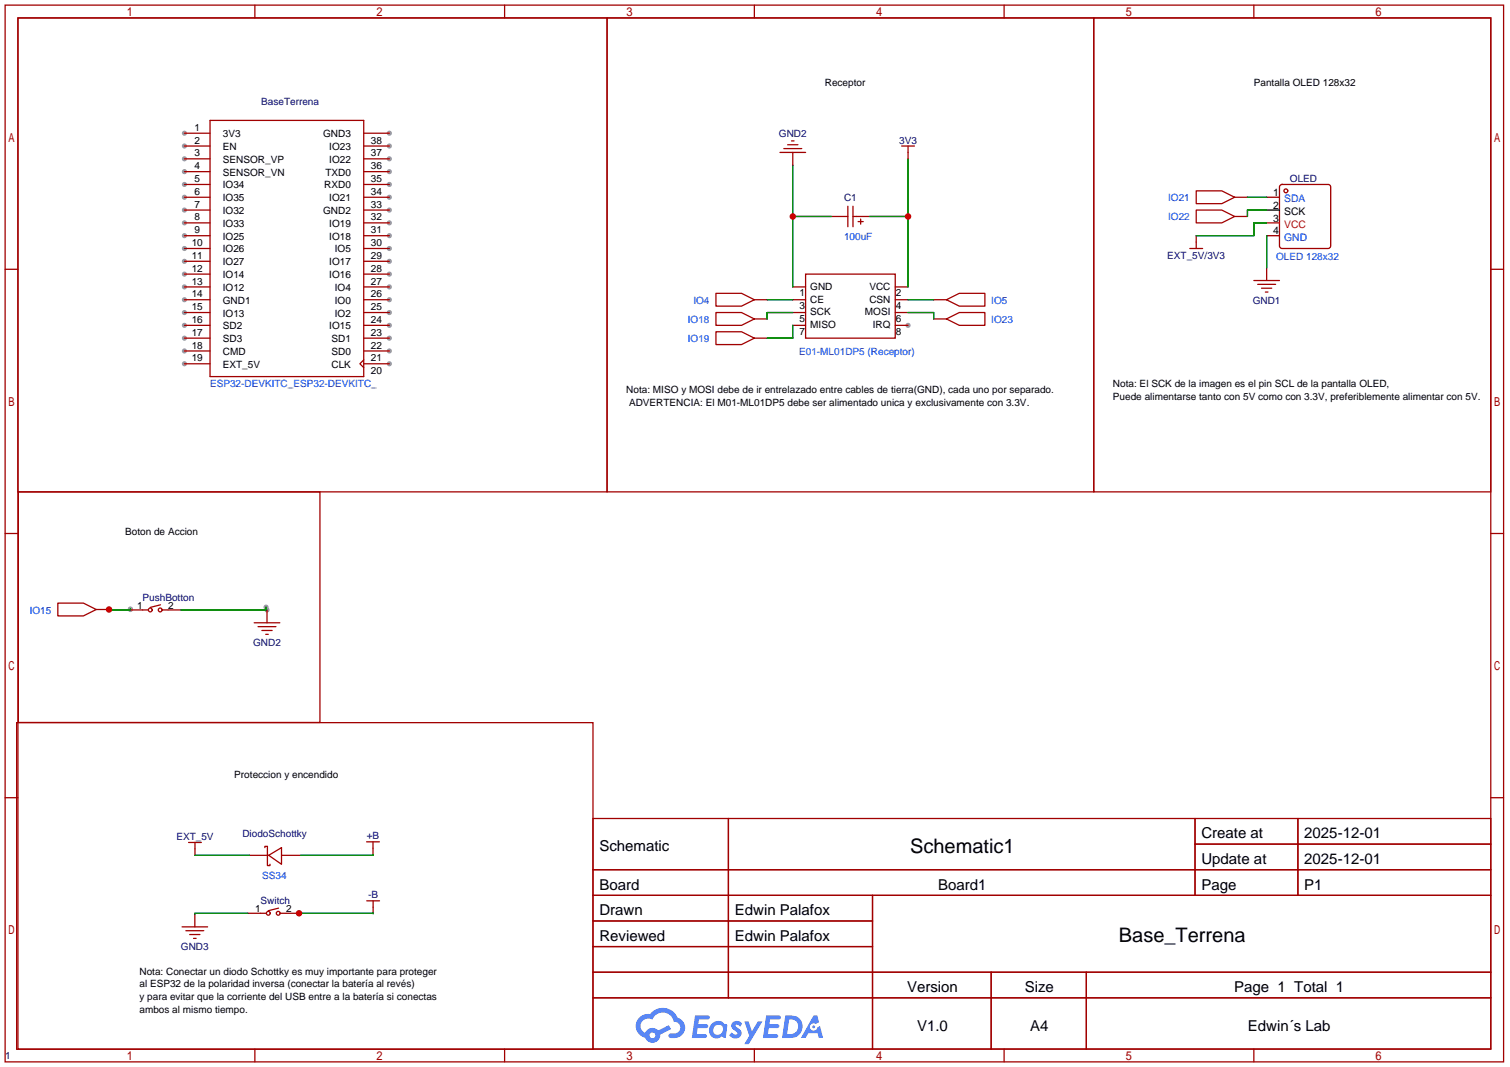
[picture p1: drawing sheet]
<svg xmlns="http://www.w3.org/2000/svg" width="299mm" height="212mm" viewBox="0 0 299 212" stroke-linecap="round" stroke-linejoin="round" font-family="sans-serif">
<g fill="#999">
<circle cx="36.6" cy="26.4" r=".51"/>
<circle cx="36.6" cy="29" r=".51"/>
<circle cx="36.6" cy="31.5" r=".51"/>
<circle cx="36.6" cy="34" r=".51"/>
<circle cx="36.6" cy="36.6" r=".51"/>
<circle cx="36.6" cy="39.1" r=".51"/>
<circle cx="36.6" cy="41.7" r=".51"/>
<circle cx="36.6" cy="44.2" r=".51"/>
<circle cx="36.6" cy="46.7" r=".51"/>
<circle cx="36.6" cy="49.3" r=".51"/>
<circle cx="36.6" cy="51.8" r=".51"/>
<circle cx="36.6" cy="54.4" r=".51"/>
<circle cx="36.6" cy="56.9" r=".51"/>
<circle cx="36.6" cy="59.4" r=".51"/>
<circle cx="36.6" cy="62" r=".51"/>
<circle cx="36.6" cy="64.5" r=".51"/>
<circle cx="36.6" cy="67.1" r=".51"/>
<circle cx="36.6" cy="69.6" r=".51"/>
<circle cx="36.6" cy="72.1" r=".51"/>
<circle cx="77.2" cy="72.1" r=".51"/>
<circle cx="77.2" cy="69.6" r=".51"/>
<circle cx="77.2" cy="67.1" r=".51"/>
<circle cx="77.2" cy="64.5" r=".51"/>
<circle cx="77.2" cy="62" r=".51"/>
<circle cx="77.2" cy="59.4" r=".51"/>
<circle cx="77.2" cy="56.9" r=".51"/>
<circle cx="77.2" cy="54.4" r=".51"/>
<circle cx="77.2" cy="51.8" r=".51"/>
<circle cx="77.2" cy="49.3" r=".51"/>
<circle cx="77.2" cy="46.7" r=".51"/>
<circle cx="77.2" cy="44.2" r=".51"/>
<circle cx="77.2" cy="41.7" r=".51"/>
<circle cx="77.2" cy="39.1" r=".51"/>
<circle cx="77.2" cy="36.6" r=".51"/>
<circle cx="77.2" cy="34" r=".51"/>
<circle cx="77.2" cy="31.5" r=".51"/>
<circle cx="77.2" cy="29" r=".51"/>
<circle cx="77.2" cy="26.4" r=".51"/>
<circle cx="180.1" cy="64.5" r=".51"/>
<circle cx="53" cy="121" r=".51"/>
<circle cx="52.8" cy="120.4" r=".51"/>
<circle cx="21.6" cy="120.8" r=".51"/>
<circle cx="25.9" cy="120.8" r=".51"/>
<circle cx="25.9" cy="120.9" r=".51"/>
<circle cx="59.3" cy="181.2" r=".51"/>
</g>
<g fill="none" stroke="#a10000" stroke-width=".25">
<path d="M1 1h297.2v209.6h-297.2zM3.6 3.6h292.1v204.4h-292.1zM50.5 1v2.6M100.1 1v2.6M149.6 1v2.6M199.1 1v2.6M248.7 1v2.6M1 53.4h2.6M295.7 53.4h2.5M1 105.8h2.6M295.7 105.8h2.5M1 158.2h2.6"/>
<path d="M295.7 158.2h2.5M117.6 162.3h178.1v45.7h-178.1zM117.6 172.5h178.1M117.6 177.5h178.1M144.5 162.3v35.6M173 177.5v30.5M237 162.3v15.2M237 167.4h58.7M257.4 162.3v15.2M117.6 182.6h55.4M117.6 192.8h178.1M117.6 187.7h55.4"/>
<path d="M117.6 197.9h178.1M196.6 192.8v15.2M215.4 192.8v15.2M50.5 208v2.6M100.1 208v2.6M149.6 208v2.6M199.1 208v2.6M248.7 208v2.6"/>
</g>
<g fill="#5487ff">
<path d="M145.3 202.7a1.3 1.3 0 0 1 1.9 .3l-.4 .6a.54 .54 0 0 0-.9-.2l.1 .2a1.58 1.58 0 0 1 1 1.5 1.43 1.43 0 0 1-2.4 .2l.5-.6a.64 .64 0 0 0 .5 .5 .64 .64 0 0 0 .7-.3l-.2-.2a1.35 1.35 0 0 1-.9-1.8z"/>
<path d="M147.6 202.5h.9l.6 2 1.2-2h.9l-2.7 4.6h-.9l1-1.7z"/>
<path d="M137.8 201.4h1.7a1.31 1.31 0 0 1 1.2 .2 .4 .4 0 0 1-.3 .5l-1.8 .1-.1 .9h1.6a.4 .4 0 0 1 .4 .4 .4 .4 0 0 1-.5 .4h-1.6l-.2 1.2h.8a1.23 1.23 0 0 1 1.2 .2 .39 .39 0 0 1-.4 .5h-2.6z"/>
<path d="M151.9 201.4h1.7a1.32 1.32 0 0 1 1.2 .2 .39 .39 0 0 1-.3 .5l-1.8 .1-.1 .9h1.6a.4 .4 0 0 1 .4 .4 .4 .4 0 0 1-.4 .4h-1.7l-.2 1.2h.8a1.23 1.23 0 0 1 1.2 .1 .39 .39 0 0 1-.4 .6h-2.6z"/>
<path d="M161.3 201.4h.8l.3 1.3-.6 .4a.75 .75 0 0 0-1.1 .3 .75 .75 0 0 0 .5 1 .75 .75 0 0 0 .9-.7l.5-.2 .6 2.3h-.8l-.3-.9h-1.8l-.5 .9h-1z"/>
<path d="M155.7 201.4l-.6 4.4h1.5a2.27 2.27 0 0 0 2.6-2.2 2.27 2.27 0 0 0-2.7-2.2zM156.5 202.1a1.5 1.5 0 0 1 1.8 1.6 1.5 1.5 0 0 1-1.9 1.4h-.3z"/>
<path d="M141.2 203a1.6 1.6 0 0 0-.3 2.3 1.6 1.6 0 0 0 2.3 .2l.7 .3 .3-2.4-.1-.3-.5-.1a1.58 1.58 0 0 0-2.4 0zM141.8 203.5a.99 .99 0 0 1 1.6 .3 .99 .99 0 0 1-.9 1.4 .94 .94 0 0 1-1-.6 .94 .94 0 0 1 .3-1.1z"/>
<path d="M126.8 201.8a2.37 2.37 0 0 0 1.1 4 1.54 1.54 0 0 0 1.8 1 1.54 1.54 0 0 0 1.2-1.6l2.2-1.1-.5-.8-2 1a1.57 1.57 0 0 0-2.7 .5 1.5 1.5 0 0 1-.7-2.1 1.5 1.5 0 0 1 2.2-.5 2.23 2.23 0 0 1 2.3-1.4 2.23 2.23 0 0 1 2 1.8 1.16 1.16 0 0 1 1.2 1.1 1.16 1.16 0 0 1-1.1 1.2h-.7a.47 .47 0 0 0-.5 .4 .47 .47 0 0 0 .4 .5 2.17 2.17 0 0 0 2.5-.9 2.17 2.17 0 0 0-.3-2.7l-.8-.4a3.2 3.2 0 0 0-5.5-.7l-1.1 .1zM128.8 205.3a.6 .6 0 0 1 1.2 0 .6 .6 0 0 1-1.2 0z"/>
<circle cx="161.4" cy="203.6" r=".28"/>
</g>
<g fill="none" stroke="#a10000" stroke-width=".25">
<path d="M3.6 3.6h116.8v93.9h-116.8zM120.4 3.6h96.5v93.9h-96.5zM216.9 3.6h78.8v93.9h-78.8zM36.6 26.4h5.1M36.6 29h5.1M36.6 31.5h5.1M36.6 34h5.1M36.6 36.6h5.1M36.6 39.1h5.1M41.7 23.9h30.4v50.8h-30.4zM72.1 26.4h5.1M72.1 29h5.1"/>
<path d="M72.1 31.5h5.1M72.1 34h5.1M72.1 36.6h5.1M72.1 39.1h5.1M154.7 30.2h5.1M155.4 29.5h3.6M156.2 28.7h2M157 27.9h.5M157.2 30.2v2.6M178.8 29h2.6M180.1 29v2.5M237.2 37.8h5.1l2.6 1.3-2.6 1.3h-5.1z"/>
<path d="M244.9 39.1h2.5M36.6 41.7h5.1M36.6 44.2h5.1M36.6 46.7h5.1M36.6 49.3h5.1M36.6 51.8h5.1M36.6 54.4h5.1M36.6 56.9h5.1M36.6 59.4h5.1M72.1 41.7h5.1M72.1 44.2h5.1M72.1 46.7h5.1"/>
<path d="M72.1 49.3h5.1M72.1 51.8h5.1M72.1 54.4h5.1M72.1 56.9h5.1M72.1 59.4h5.1M142 58.2h5.1l2.5 1.2-2.5 1.3h-5.1zM149.6 59.4h2.5M157.2 56.9h2.6M157.2 59.4h2.6M159.8 54.4h17.7v12.7h-17.7zM164.8 42.9h3.3M168.1 40.9v4.1"/>
<path d="M169.2 42.9h3.3M169.2 40.9v4.1M170.2 43.9h1M170.7 43.4v1M177.5 56.9h2.6M177.5 59.4h2.6M185.2 59.4h2.5M187.7 59.4l2.5-1.2h5.1v2.5h-5.1zM236 49.3h2.5M237.2 41.7h5.1l2.6 1.2-2.6 1.3h-5.1zM237.2 46.7v2.6M244.9 42.9h2.5"/>
<path d="M248.7 55.6h5M249.4 56.4h3.6M250.2 57.2h2M251 57.9h.5M251.2 53.1v2.5M36.6 62h5.1M36.6 64.5h5.1M36.6 67.1h5.1M36.6 69.6h5.1M36.6 72.1h5.1M72.1 71.4l-.7 .7 .7 .8M72.1 62h5.1"/>
<path d="M72.1 64.5h5.1M72.1 67.1h5.1M72.1 69.6h5.1M72.1 72.1h5.1M142 62h5.1l2.5 1.2-2.5 1.3h-5.1zM142 65.8h5.1l2.5 1.3-2.5 1.2h-5.1zM149.6 67.1h2.5M149.6 63.2h2.5M157.2 62h2.6M157.2 64.5h2.6M177.5 62h2.6M177.5 64.5h2.6"/>
<path d="M185.2 63.2h2.5M187.7 63.2l2.5-1.2h5.1v2.5h-5.1zM3.6 97.5h59.9v45.8h-59.9zM11.5 119.6h5l2.6 1.3-2.6 1.2h-5zM31.8 119.9l-2 .5M19.1 120.9h2.5M25.7 121h3.6M32.3 121h1M33.4 121h2.5M50.4 123.5h5.1M51.2 124.3h3.5M51.9 125h2.1"/>
<path d="M52.7 125.8h.5M53 121v2.5M3.3 143.3h114.3v64.8h-114.3zM37.4 167.1h2.5M38.7 167.1v2.5M49.5 169.6h3.8M52.5 168.1v-.3h.5v3.8h.5v-.2M53.3 169.6l2.5-1.5v3.3zM55.8 169.6h3.8M72.7 166.9h2.5M72.7 178.6h2.6M74 166.9v2.6"/>
<path d="M74 178.6v2.6M36.1 183.8h5.1M36.9 184.6h3.5M37.6 185.3h2.1M38.4 186.1h.5M38.6 181.3v2.5M49.1 181.1h3.6M55.2 180.1l-2 .5M55.7 181.1h1M56.8 181.1h2.5"/>
<circle cx="29.8" cy="121" r=".38"/>
<circle cx="31.8" cy="121" r=".38"/>
<circle cx="53.2" cy="181.1" r=".38"/>
<circle cx="55.2" cy="181.1" r=".38"/>
</g>
<g fill="none" stroke="#008700" stroke-width=".25">
<path d="M157.2 32.8v24.1M180.1 31.5v25.4M247.4 39.1h3.8M152.1 59.4h5.1M157.2 42.9h7.6M172.5 42.9h7.6M180.1 59.4h5.1M251.2 41.7h-3.8v1.2M251.2 44.2h-2.5v2.5h-11.5M251.2 46.7v6.4M157.2 64.5v2.6h-5.1M157.2 62h-5.1v1.2"/>
<path d="M180.1 62h5.1v1.2M21.6 120.8v.2h4.1M25.9 120.8v.1M52.8 120.4v.6h-16.9M38.7 169.6h10.8M74 169.5v.1h-14.4M49.1 181.1h-10.5v.2M59.3 181.2h14.7"/>
</g>
<g fill="none" stroke="#870000" stroke-width=".25">
<path d="M251.2 39.1h2.5M253.8 36.8l.5-.2h9.1l.4 .2 .1 12-.3 .4-9.3 .1-.5-.3zM251.2 46.7h2.5"/>
<circle cx="255" cy="37.8" r=".38"/>
</g>
<path d="M251.2 41.7h2.5" fill="none" stroke="#000" stroke-width=".25"/>
<path d="M251.2 44.2h2.5" fill="none" stroke="#f00" stroke-width=".25"/>
<g fill="#c00">
<circle cx="180.1" cy="42.9" r=".63"/>
<circle cx="157.2" cy="42.9" r=".63"/>
<circle cx="21.6" cy="120.9" r=".63"/>
<circle cx="59.3" cy="181.1" r=".63"/>
</g>
<g font-size="4">
<text x="180.5" y="169.1">Schematic1</text>
<text x="221.9" y="186.8">Base_Terrena</text>
</g>
<g font-size="3">
<text x="238.3" y="166.3">Create at</text>
<text x="258.7" y="166.3">2025-12-01</text>
<text x="118.9" y="168.8">Schematic</text>
<text x="238.3" y="171.3">Update at</text>
<text x="258.7" y="171.3">2025-12-01</text>
<text x="118.9" y="176.4">Board</text>
<text x="186.1" y="176.4">Board1</text>
<text x="238.3" y="176.4">Page</text>
<text x="258.7" y="176.4">P1</text>
<text x="118.9" y="181.5">Drawn</text>
<text x="145.7" y="181.5">Edwin Palafox</text>
<text x="118.9" y="186.6">Reviewed</text>
<text x="145.7" y="186.6">Edwin Palafox</text>
<text x="179.9" y="196.7">Version</text>
<text x="203.2" y="196.7">Size</text>
<text x="244.8" y="196.7">Page 1 Total 1</text>
<text x="181.9" y="204.4">V1.0</text>
<text x="204.3" y="204.4">A4</text>
<text x="247.5" y="204.4">Edwin´s Lab</text>
</g>
<g font-size="2.1">
<text x="252.5" y="38.9">1</text>
<text x="252.5" y="41.4">2</text>
<text x="252.5" y="43.9">3</text>
<text x="252.5" y="46.5">4</text>
<text x="254.7" y="42.7">SCK</text>
</g>
<g font-size="2.1" fill="#00f">
<text x="254.7" y="40.1">SDA</text>
<text x="254.7" y="47.7">GND</text>
</g>
<text font-size="2.1" fill="#f00" x="254.7" y="45.2">VCC</text>
<g font-size="2">
<text x="163.6" y="17">Receptor</text>
<text x="248.7" y="17">Pantalla OLED 128x32</text>
<text x="38.6" y="25.9">1</text>
<text x="38.6" y="28.5">2</text>
<text x="44.2" y="27.2">3V3</text>
<text x="44.2" y="29.7">EN</text>
<text x="64.1" y="27.2">GND3</text>
<text x="65.3" y="29.7">IO23</text>
<text x="73.6" y="28.5">38</text>
<text x="38.6" y="31">3</text>
<text x="38.6" y="33.6">4</text>
<text x="44.2" y="32.3">SENSOR_VP</text>
<text x="44.2" y="34.8">SENSOR_VN</text>
<text x="64.5" y="34.8">TXD0</text>
<text x="65.3" y="32.3">IO22</text>
<text x="73.6" y="33.6">36</text>
<text x="73.6" y="31">37</text>
<text x="38.6" y="36.1">5</text>
<text x="38.6" y="38.6">6</text>
<text x="38.6" y="41.2">7</text>
<text x="44.2" y="37.4">IO34</text>
<text x="44.2" y="39.9">IO35</text>
<text x="64.3" y="37.4">RXD0</text>
<text x="65.3" y="39.9">IO21</text>
<text x="73.6" y="41.2">33</text>
<text x="73.6" y="38.6">34</text>
<text x="73.6" y="36.1">35</text>
<text x="38.6" y="43.7">8</text>
<text x="38.6" y="46.3">9</text>
<text x="44.2" y="42.4">IO32</text>
<text x="44.2" y="45">IO33</text>
<text x="44.2" y="47.5">IO25</text>
<text x="64.1" y="42.4">GND2</text>
<text x="65.3" y="47.5">IO18</text>
<text x="65.3" y="45">IO19</text>
<text x="73.6" y="46.3">31</text>
<text x="73.6" y="43.7">32</text>
<text x="38" y="48.8">10</text>
<text x="38" y="51.3">11</text>
<text x="38" y="53.9">12</text>
<text x="44.2" y="50.1">IO26</text>
<text x="44.2" y="52.6">IO27</text>
<text x="65.3" y="52.6">IO17</text>
<text x="66.4" y="50.1">IO5</text>
<text x="73.6" y="53.9">28</text>
<text x="73.6" y="51.3">29</text>
<text x="73.6" y="48.8">30</text>
<text x="38" y="56.4">13</text>
<text x="38" y="59">14</text>
<text x="44.2" y="55.1">IO14</text>
<text x="44.2" y="57.7">IO12</text>
<text x="65.3" y="55.1">IO16</text>
<text x="66.4" y="57.7">IO4</text>
<text x="73.6" y="59">26</text>
<text x="73.6" y="56.4">27</text>
<text x="158.5" y="58.7">1</text>
<text x="160.7" y="57.5">GND</text>
<text x="160.7" y="60">CE</text>
<text x="172.4" y="57.5">VCC</text>
<text x="172.4" y="60">CSN</text>
<text x="177.7" y="58.7">2</text>
<text x="38" y="61.5">15</text>
<text x="38" y="64">16</text>
<text x="44.2" y="60.2">GND1</text>
<text x="44.2" y="62.8">IO13</text>
<text x="44.2" y="65.3">SD2</text>
<text x="65.3" y="65.3">IO15</text>
<text x="66.4" y="62.8">IO2</text>
<text x="66.4" y="60.2">IO0</text>
<text x="73.6" y="64">24</text>
<text x="73.6" y="61.5">25</text>
<text x="158.5" y="61.3">3</text>
<text x="158.5" y="63.8">5</text>
<text x="160.7" y="62.5">SCK</text>
<text x="160.7" y="65.1">MISO</text>
<text x="171.5" y="62.5">MOSI</text>
<text x="173.1" y="65.1">IRQ</text>
<text x="177.7" y="61.3">4</text>
<text x="177.7" y="63.8">6</text>
<text x="38" y="66.6">17</text>
<text x="38" y="69.1">18</text>
<text x="38" y="71.7">19</text>
<text x="44.2" y="67.8">SD3</text>
<text x="44.2" y="70.4">CMD</text>
<text x="65.7" y="70.4">SD0</text>
<text x="65.7" y="67.8">SD1</text>
<text x="73.6" y="71.7">21</text>
<text x="73.6" y="69.1">22</text>
<text x="73.6" y="66.6">23</text>
<text x="158.5" y="66.3">7</text>
<text x="177.7" y="66.3">8</text>
<text x="44.2" y="72.9">EXT_5V</text>
<text x="65.7" y="72.9">CLK</text>
<text x="73.6" y="74.2">20</text>
<text x="220.7" y="76.7">Nota: El SCK de la imagen es el pin SCL de la pantalla OLED,</text>
<text x="124.2" y="78">Nota: MISO y MOSI debe de ir entrelazado entre cables de tierra(GND), cada uno por separado.</text>
<text x="124.8" y="80.5">ADVERTENCIA: El M01-ML01DP5 debe ser alimentado unica y exclusivamente con 3.3V.</text>
<text x="220.7" y="79.3">Puede alimentarse tanto con 5V como con 3.3V, preferiblemente alimentar con 5V.</text>
<text x="24.8" y="106.1">Boton de Accion</text>
<text x="27.2" y="120.7">1</text>
<text x="33.4" y="120.7">2</text>
<text x="46.5" y="154.3">Proteccion y encendido</text>
<text x="50.6" y="180.9">1</text>
<text x="56.8" y="180.9">2</text>
<text x="27.7" y="193.3">Nota: Conectar un diodo Schottky es muy importante para proteger</text>
<text x="27.7" y="195.8">al ESP32 de la polaridad inversa (conectar la batería al revés)</text>
<text x="27.7" y="198.3">y para evitar que la corriente del USB entre a la batería si conectas</text>
<text x="27.7" y="200.9">ambos al mismo tiempo.</text>
</g>
<g font-size="2" fill="#000080">
<text x="51.8" y="20.9">BaseTerrena</text>
<text x="154.5" y="27.2">GND2</text>
<text x="178.3" y="28.5">3V3</text>
<text x="167.4" y="39.9">C1</text>
<text x="255.8" y="36">OLED</text>
<text x="231.5" y="51.3">EXT_5V/3V3</text>
<text x="248.5" y="60.2">GND1</text>
<text x="28.3" y="119.2">PushBotton</text>
<text x="50.2" y="128.1">GND2</text>
<text x="35" y="166.6">EXT_5V</text>
<text x="48.1" y="166.1">DiodoSchottky</text>
<text x="72.7" y="166.5">+B</text>
<text x="51.7" y="179.4">Switch</text>
<text x="73" y="178.2">-B</text>
<text x="35.9" y="188.4">GND3</text>
<text x="1" y="210.1">1</text>
</g>
<g font-size="2" fill="#00f">
<text x="231.7" y="39.9">IO21</text>
<text x="167.4" y="47.5">100uF</text>
<text x="231.7" y="43.7">IO22</text>
<text x="253.1" y="51.6">OLED 128x32</text>
<text x="136.4" y="64">IO18</text>
<text x="137.5" y="60.2">IO4</text>
<text x="196.6" y="60.2">IO5</text>
<text x="196.6" y="64">IO23</text>
<text x="136.4" y="67.8">IO19</text>
<text x="158.5" y="70.4">E01-ML01DP5 (Receptor)</text>
<text x="41.7" y="76.7">ESP32-DEVKITC_ESP32-DEVKITC_</text>
<text x="5.9" y="121.7">IO15</text>
<text x="52" y="174.2">SS34</text>
</g>
</svg>
